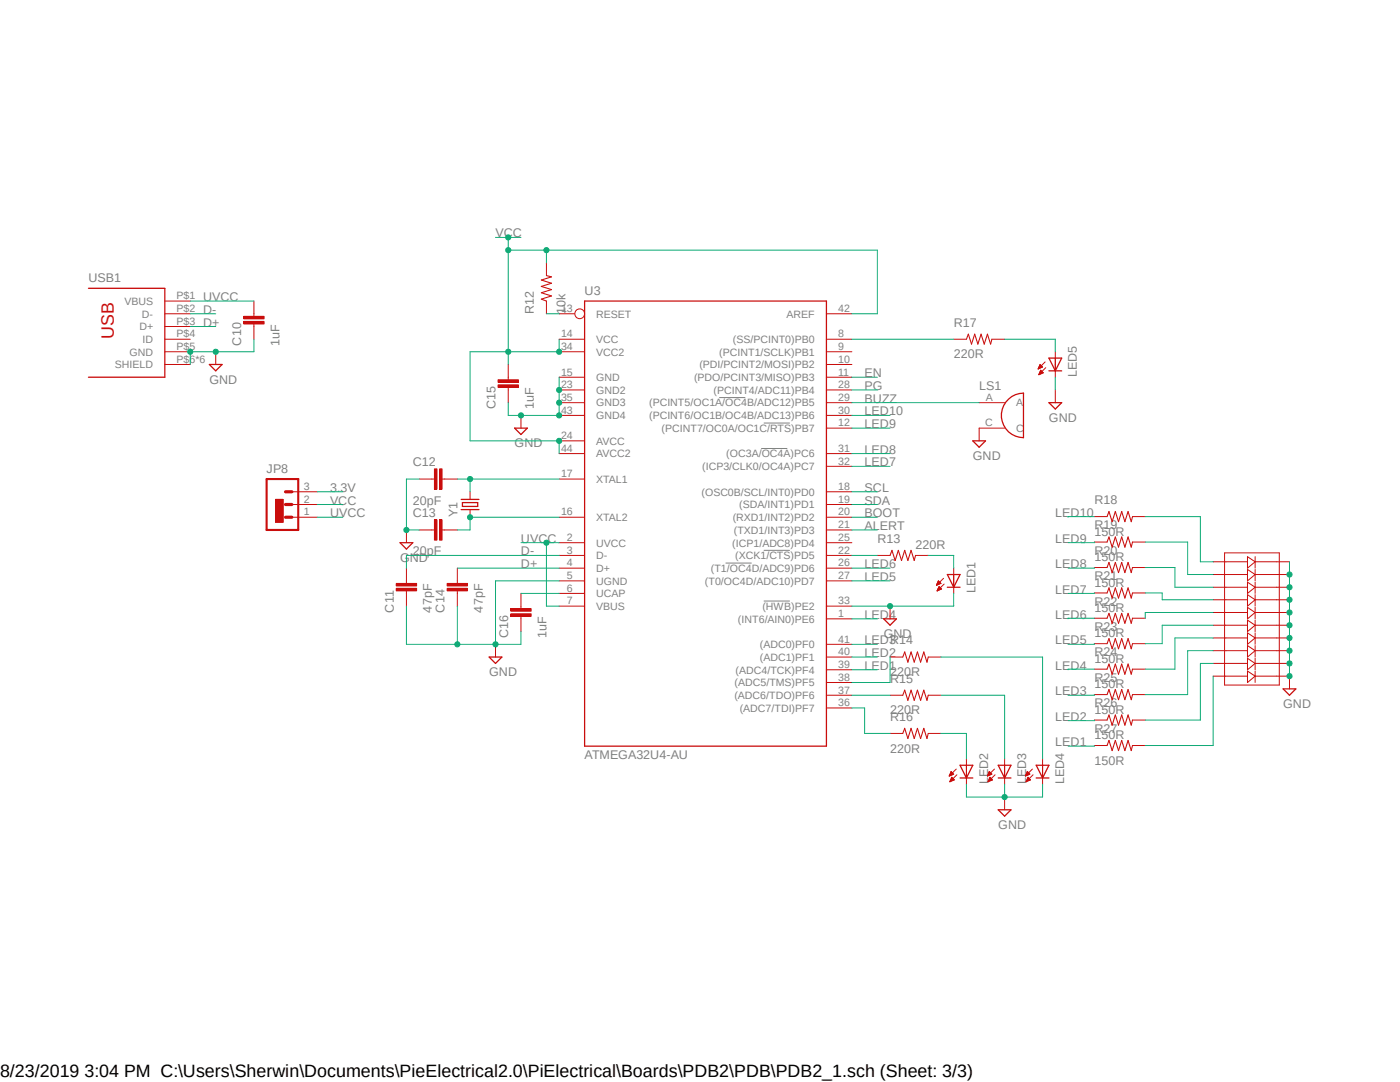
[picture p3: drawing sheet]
<svg xmlns="http://www.w3.org/2000/svg" width="279mm" height="216mm" viewBox="0 0 279 216" stroke-linecap="round" stroke-linejoin="round" font-family="sans-serif">
<path d="M17 44.8l245.4 121.2M262.4 44.8l-245.4 121.2" fill="none" stroke="#fff" stroke-width=".2"/>
<path d="M143.6 79.3h5.1M152 89.5h5.1M152.5 84.4h5.1M144.9 112.4h5M152.5 109.8h5.1M152.5 119.9h5.1" fill="none" stroke="#808080" stroke-width=".2"/>
<path d="M17.7 57.5h15.2v17.8h-15.2M41.8 72.7h2.5l-1.2 1.3zM116.7 60.1h48.2v88.8h-48.2zM92 99.7h3.6M92 101.7h3.6M92.3 100.3h3v.7h-3z" fill="none" stroke="#c90d0c" stroke-width=".25"/>
<g fill="none" stroke="#c90d0c" stroke-width=".2">
<path d="M32.9 62.6h5.1M32.9 67.7h5.1M32.9 70.2h5.1M32.9 72.7h5.1M32.9 60.1h5.1M32.9 65.2h5.1M43.1 70.2v2.5M111.6 62.6h3.1M111.6 67.7h5.1M111.6 70.2h5.1M111.6 75.3h5.1M111.6 77.8h5.1"/>
<path d="M164.9 62.6h5.1M164.9 67.7h5.1M164.9 70.2h5.1M164.9 75.3h5.1M164.9 77.8h5.1M164.9 72.7h5.1M86.2 95.6h.5M88.2 95.6h.5M93.8 98.1v1.6M111.6 80.3h5.1M111.6 82.9h5.1M111.6 88h5.1"/>
<path d="M111.6 90.5h5.1M111.6 95.6h5.1M164.9 80.3h5.1M164.9 82.9h5.1M164.9 90.5h5.1M164.9 85.4h5.1M164.9 93h5.1M164.9 98.1h5.1M93.8 101.7v1.5M111.6 103.2h5.1M111.6 108.3h5.1M111.6 110.8h5.1"/>
<path d="M111.6 113.4h5.1M111.6 115.9h5.1M111.6 118.4h5.1M164.9 103.2h5.1M164.9 108.3h5.1M164.9 110.8h5.1M164.9 113.4h5.1M164.9 115.9h5.1M164.9 100.7h5.1M164.9 105.7h5.1M111.6 120.9h5.1M164.9 120.9h5.1"/>
<path d="M164.9 123.5h5.1M164.9 128.6h5.1M164.9 131.1h5.1M164.9 133.6h5.1M164.9 136.2h5.1M164.9 138.7h5.1M164.9 141.3h5.1"/>
<circle cx="115.7" cy="62.6" r=".98"/>
</g>
<path d="M87.7 93.6h.5v4h-.5z" fill-rule="evenodd" fill="#c90d0c"/>
<path d="M87.7 93.6h.5v4h-.5z" fill="none" stroke="#c90d0c" stroke-width=".2"/>
<path d="M86.7 93.6h.5v4h-.5z" fill-rule="evenodd" fill="#c90d0c"/>
<path d="M83.7 95.6h2.5M86.7 93.6h.5v4h-.5zM88.7 95.6h2.6M86.2 105.7h.5M88.2 105.7h.5" fill="none" stroke="#c90d0c" stroke-width=".2"/>
<path d="M87.7 103.7h.5v4.1h-.5z" fill-rule="evenodd" fill="#c90d0c"/>
<path d="M87.7 103.7h.5v4.1h-.5z" fill="none" stroke="#c90d0c" stroke-width=".2"/>
<path d="M86.7 103.7h.5v4.1h-.5z" fill-rule="evenodd" fill="#c90d0c"/>
<path d="M101.4 75.3v.5M101.4 77.3v.5M81.1 105.7v2.6M83.7 105.7h2.5M86.7 103.7h.5v4.1h-.5zM88.7 105.7h2.6" fill="none" stroke="#c90d0c" stroke-width=".2"/>
<path d="M79.8 108.3h2.6l-1.3 1.3z" fill="none" stroke="#c90d0c" stroke-width=".25"/>
<path d="M99.4 75.8h4.1v.5h-4.1z" fill-rule="evenodd" fill="#c90d0c"/>
<path d="M99.4 75.8h4.1v.5h-4.1z" fill="none" stroke="#c90d0c" stroke-width=".2"/>
<path d="M99.4 76.8h4.1v.5h-4.1z" fill-rule="evenodd" fill="#c90d0c"/>
<path d="M109.1 52.5v2.5M50.7 62.6v.5M50.7 64.6v.6M99.4 76.8h4.1v.5h-4.1zM101.4 72.7v2.6M101.4 77.8v2.5M109.1 60.1v2.5" fill="none" stroke="#c90d0c" stroke-width=".2"/>
<path d="M109.1 55l1 .2-2.1 .7 2.1 .6-2.1 .6 2.1 .7-2.1 .6 2.1 .7-2.1 .6 1.1 .4" fill="none" stroke="#c90d0c" stroke-width=".21"/>
<path d="M48.6 63.1h4.1v.5h-4.1z" fill-rule="evenodd" fill="#c90d0c"/>
<path d="M48.6 63.1h4.1v.5h-4.1z" fill="none" stroke="#c90d0c" stroke-width=".2"/>
<path d="M48.6 64.1h4.1v.5h-4.1z" fill-rule="evenodd" fill="#c90d0c"/>
<path d="M48.6 64.1h4.1v.5h-4.1zM50.7 60.1v2.5M50.7 65.2v2.5M98.9 128.6v2.5M104 120.9v.6M104 123v.5" fill="none" stroke="#c90d0c" stroke-width=".2"/>
<path d="M97.6 131.1h2.6l-1.3 1.3z" fill="none" stroke="#c90d0c" stroke-width=".25"/>
<path d="M101.9 121.5h4.1v.5h-4.1z" fill-rule="evenodd" fill="#c90d0c"/>
<path d="M101.9 121.5h4.1v.5h-4.1z" fill="none" stroke="#c90d0c" stroke-width=".2"/>
<path d="M101.9 122.5h4.1v.5h-4.1z" fill-rule="evenodd" fill="#c90d0c"/>
<g fill="none" stroke="#c90d0c" stroke-width=".2">
<path d="M190.3 67.7h2.6M198 67.7h2.5M207.2 73.6h.1M207.3 73.5h.2M207.3 73.4h.4M207.3 73.3h.6M207.3 73.2h.8M207.3 74.8h.1M207.4 73.2h.6M207.4 74.7h.2M207.4 74.6h.4M207.4 73.1h.5"/>
<path d="M207.4 74.5h.6M207.5 73h.3M207.5 74.4h.7M207.5 72.9h.2M207.5 74.3h.6M207.6 72.8h.1M207.6 74.2h.4M207.6 74.1h.3M207.6 74h.3M207.7 74h.1M208.1 73.2l-.5-.5-.4 .9M208.1 73.2l-.9 .4"/>
<path d="M208.2 74.4l-.5-.5-.4 .9M208.2 74.4l-.9 .4M208.6 72.2l-1.4 1.4M208.7 73.4l-1.4 1.4M210.6 70.2v5.1M210.6 77.8v2.5M104 82.9v2.5M195.4 80.3h5.1M200.5 85.4h-5.1v2.6M81.1 115.9v.5M81.1 117.9v.5M104 118.4v2.5"/>
<path d="M175.1 110.8h2.5M182.7 110.8h2.6M186.9 116.8h.1M186.9 116.7h.2M187 116.6h.3M187 116.5h.5M187 116.4h.7M187 117.9h.1M187.1 116.3h.6M187.1 117.8h.1M187.1 117.7h.4M187.1 116.2h.5"/>
<path d="M187.1 117.6h.6M187.2 116.1h.3M187.2 117.6h.6M187.2 116h.2M187.2 117.5h.6M187.2 116h.1M187.2 117.4h.5M187.3 115.9l.5 .5-.9 .4zM187.3 117.3h.4M187.3 117.2h.3M187.4 117.1h.1M187.4 117.1l.5 .4-.9 .4z"/>
<path d="M188.3 115.4l-1.4 1.4M188.4 116.5l-1.4 1.4M190.3 113.4v5M218.4 103.1h2.5M218.4 108.2h2.5M218.4 113.2h2.5M218.4 118.3h2.5M226 103.1h2.6M226 108.2h2.6M226 113.2h2.6M226 118.3h2.6M242.1 112.1h6.9"/>
<path d="M242.1 114.6h6.9M242.1 117.2h6.9M242.1 119.7h6.9M244.4 110.3h10.9v26.4h-10.9zM249 111.1l1.5 1-1.5 1.3zM249 113.6l1.5 1-1.5 1.3zM249 116.2l1.5 1-1.5 1.2zM249 118.7l1.5 1-1.5 1.2zM250.5 112.1h6.8M250.5 111.1v2.3M250.5 113.6v2.3M250.5 116.2v2.2"/>
<path d="M250.5 118.7v2.2M250.5 114.6h6.8M250.5 117.2h6.8M250.5 119.7h6.8M101.9 122.5h4.1v.5h-4.1zM104 123.5v2.5M177.6 120.9v2.6M177.6 131.1h2.6M177.6 138.7h2.6M185.3 131.1h2.5M185.3 138.7h2.5M218.4 123.4h2.5"/>
<path d="M218.4 128.4h2.5M218.4 133.5h2.5M218.4 138.6h2.5M226 123.4h2.6M226 128.4h2.6M226 133.5h2.6M226 138.6h2.6M242.1 122.2h6.9M242.1 124.8h6.9M242.1 127.3h6.9M242.1 129.8h6.9M242.1 132.4h6.9"/>
<path d="M242.1 134.9h6.9M249 121.2l1.5 1-1.5 1.3zM249 123.7l1.5 1.1-1.5 1.2zM249 126.3l1.5 1-1.5 1.3zM249 128.8l1.5 1-1.5 1.3zM249 131.4l1.5 1-1.5 1.2zM249 133.9l1.5 1-1.5 1.3zM250.5 121.2v2.3M250.5 123.7v2.3M250.5 126.3v2.3M250.5 128.8v2.3M250.5 131.4v2.2"/>
<path d="M250.5 133.9v2.3M250.5 122.2h6.8M250.5 124.8h6.8M250.5 127.3h6.8M250.5 129.8h6.8M250.5 132.4h6.8M250.5 134.9h6.8v2.6M177.6 146.3h2.6M185.3 146.3h2.5M189.4 154.8h.2M189.5 154.7h.3M189.5 154.6h.5"/>
<path d="M189.6 154.5h.6M189.6 155.9h.1M189.6 154.4h.6M189.6 155.8h.3M189.7 154.3h.5M189.7 155.7h.4M189.7 154.2h.4M189.7 155.7h.6M189.7 154.1h.3M189.7 155.6h.7M189.8 154.1h.1M189.8 154h.1"/>
<path d="M189.8 155.5h.5M189.8 154l-.4 .9M189.8 154l.5 .5-.9 .4M189.8 155.4h.4M189.9 155.3h.2M189.9 155.2h.1M189.9 155.1h.1M189.9 155.1l-.3 .9M189.9 155.1l.6 .5-.9 .4M190.8 153.5l-1.4 1.4M191 154.6l-1.4 1.4M192.9 151.4v5.1"/>
<path d="M197.1 154.8h.1M197.1 154.7h.3M197.1 154.6h.6M197.2 154.5h.6M197.2 155.9h.1M197.2 154.4h.7M197.2 155.8h.3M197.3 154.3h.5M197.3 155.7h.4M197.3 154.2h.4M197.3 155.7h.7M197.4 154.1h.2"/>
<path d="M197.4 155.6h.6M197.4 154.1h.1M197.4 154h.1M197.4 155.5h.6M197.4 155.4h.4M197.4 155.3h.3M197.4 154l-.3 .9M197.4 154l.6 .5-.9 .4M197.5 155.2h.2M197.5 155.1h.1M197.6 155.1l-.4 .9M197.6 155.1l.5 .5-.9 .4"/>
<path d="M198.5 153.5l-1.4 1.4M198.6 154.6l-1.4 1.4M200.5 151.4v5.1M200.5 159v2.6M204.7 154.8h.2M204.7 154.7h.4M204.8 154.6h.4M204.8 154.5h.6M204.8 155.9h.1M204.9 154.4h.6M204.9 155.8h.2M204.9 154.3h.5"/>
<path d="M204.9 155.7h.5M204.9 154.2h.4M204.9 155.7h.7M205 154.1h.2M205 154.1h.1M205 155.6h.7M205 154h.1M205 155.5h.5M205 154l-.4 .9M205 154l.5 .5-.9 .4M205.1 155.4h.3M205.1 155.3h.3"/>
<path d="M205.1 155.2h.2M205.1 155.1h.1M205.1 155.1l-.3 .9M205.1 155.1l.6 .5-.9 .4M206 153.5l-1.4 1.4M206.2 154.6l-1.4 1.4M208.1 151.4v5.1M218.4 143.7h2.5M218.4 148.8h2.5M226 143.7h2.6M226 148.8h2.6"/>
</g>
<g fill="none" stroke="#c90d0c" stroke-width=".25">
<path d="M201.3 79.6a4.3 4.3 0 0 1 3-1.2v8.9a4.4 4.4 0 0 1-4.1-2.8 4.4 4.4 0 0 1 1.1-4.9zM209.3 71.5h2.6l-1.3 2.5zM209.3 74h2.6M102.7 85.4h2.5l-1.2 1.3zM194.1 88h2.6l-1.3 1.2zM209.3 80.3h2.6l-1.3 1.3zM189.1 114.6h2.5l-1.3 2.6zM189.1 117.2h2.5M176.4 123.5h2.5l-1.3 1.3zM256.1 137.5h2.5l-1.3 1.2zM191.6 152.7h2.5l-1.2 2.5zM191.6 155.2h2.5"/>
<path d="M199.2 155.2h2.6M199.2 152.7h2.6l-1.3 2.5zM206.8 155.2h2.5M206.8 152.7h2.5l-1.2 2.5zM199.2 161.6h2.6l-1.3 1.3z"/>
</g>
<g fill="none" stroke="#c90d0c" stroke-width=".21">
<path d="M192.9 67.7l.4-1 .6 2 .6-2 .7 2 .6-2 .6 2 .7-2 .6 2 .3-1M177.6 110.8l.4-1 .6 2 .7-2 .6 2 .7-2 .6 2 .6-2 .7 2 .2-1M220.9 103.1l.4-1 .7 2 .6-2 .6 2 .7-2 .6 2 .6-2 .7 2 .2-1M220.9 108.2l.4-1.1 .7 2.1 .6-2.1 .6 2.1 .7-2.1 .6 2.1 .6-2.1 .7 2.1 .2-1M220.9 113.2l.4-1 .7 2.1 .6-2.1 .6 2.1 .7-2.1 .6 2.1 .6-2.1 .7 2.1 .2-1.1M220.9 118.3l.4-1 .7 2 .6-2 .6 2 .7-2 .6 2 .6-2 .7 2 .2-1M180.2 131.1l.4-1 .6 2 .6-2 .7 2 .6-2 .6 2 .7-2 .6 2 .3-1M180.2 138.7l.4-1 .6 2 .6-2 .7 2 .6-2 .6 2 .7-2 .6 2 .3-1M220.9 123.4l.4-1 .7 2 .6-2 .6 2 .7-2 .6 2 .6-2 .7 2 .2-1M220.9 128.4l.4-1 .7 2.1 .6-2.1 .6 2.1 .7-2.1 .6 2.1 .6-2.1 .7 2.1 .2-1.1M220.9 133.5l.4-1 .7 2 .6-2 .6 2 .7-2 .6 2 .6-2 .7 2 .2-1M220.9 138.6l.4-1 .7 2 .6-2 .6 2 .7-2 .6 2 .6-2 .7 2 .2-1"/>
<path d="M180.2 146.3l.4-1 .6 2.1 .6-2.1 .7 2.1 .6-2.1 .6 2.1 .7-2.1 .6 2.1 .3-1.1M220.9 143.7l.4-1 .7 2 .6-2 .6 2 .7-2 .6 2 .6-2 .7 2 .2-1M220.9 148.8l.4-1.1 .7 2.1 .6-2.1 .6 2.1 .7-2.1 .6 2.1 .6-2.1 .7 2.1 .2-1"/>
</g>
<path d="M79.1 116.4h4v.5h-4z" fill-rule="evenodd" fill="#c90d0c"/>
<path d="M79.1 116.4h4v.5h-4z" fill="none" stroke="#c90d0c" stroke-width=".2"/>
<path d="M79.1 117.4h4v.5h-4z" fill-rule="evenodd" fill="#c90d0c"/>
<path d="M79.1 117.4h4v.5h-4zM81.1 113.4v2.5M81.1 118.4v2.5M91.3 115.9v.5M91.3 117.9v.5" fill="none" stroke="#c90d0c" stroke-width=".2"/>
<path d="M89.2 116.4h4.1v.5h-4.1z" fill-rule="evenodd" fill="#c90d0c"/>
<path d="M89.2 116.4h4.1v.5h-4.1z" fill="none" stroke="#c90d0c" stroke-width=".2"/>
<path d="M89.2 117.4h4.1v.5h-4.1z" fill-rule="evenodd" fill="#c90d0c"/>
<g fill="none" stroke="#c90d0c" stroke-width=".2">
<path d="M55 99.7h1.5v4.5h-1.5zM55 99.9h1.5M55 99.8h1.5M55 99.7h1.5M58.3 98.1h5M55 103.2h1.5M55 100.7h1.5M55 104.1h1.5M55 104h1.5M55 103.9h1.5M55 103.8h1.5M55 103.7h1.5"/>
<path d="M55 103.6h1.5M55 103.5h1.5M55 103.4h1.5M55 103.3h1.5M55 103.1h1.5M55 103h1.5M55 102.9h1.5M55 102.8h1.5M55 102.7h1.5M55 102.6h1.5M55 102.5h1.5M55 102.4h1.5"/>
<path d="M55 102.3h1.5M55 102.2h1.5M55 102.1h1.5M55 102h1.5M55 101.9h1.5M55 101.8h1.5M55 101.7h1.5M55 101.6h1.5M55 101.5h1.5M55 101.4h1.5M55 101.3h1.5M55 101.2h1.5"/>
<path d="M55 101.1h1.5M55 101h1.5M55 100.9h1.5M55 100.8h1.5M55 100.6h1.5M55 100.5h1.5M55 100.4h1.5M55 100.3h1.5M55 100.2h1.5M55 100.1h1.5M55 100h1.5M58.3 103.2h5"/>
<path d="M58.3 100.7h5M89.2 117.4h4.1v.5h-4.1zM91.3 113.4v2.5M91.3 118.4v2.5"/>
</g>
<path d="M53.2 95.6h6.3v10.1h-6.3z" fill="none" stroke="#c90d0c" stroke-width=".42"/>
<path d="M57 98.1h1.3M57 100.7h1.3M57 103.2h1.3" fill="none" stroke="#c90d0c" stroke-width=".64"/>
<path d="M38 62.6h5.1M38 65.2h5.1M38 60.1h12.7M91.3 113.4h20.3M104 108.3h7.6M109.1 108.3v12.6h2.5M111.6 110.8h-30.5v2.6" fill="none" stroke="#0dab76" stroke-width=".2"/>
<circle cx="109" cy="108.3" r=".51" fill="#0dab76"/>
<g fill="none" stroke="#0dab76" stroke-width=".2">
<path d="M43.1 70.2h-5.1v2.5M63.3 103.2h5.1"/>
<circle cx="109" cy="108.3" r=".51"/>
</g>
<circle cx="38" cy="70.2" r=".51" fill="#0dab76"/>
<g fill="none" stroke="#0dab76" stroke-width=".2">
<path d="M43.1 70.2h7.6"/>
<circle cx="38" cy="70.2" r=".51"/>
</g>
<circle cx="43" cy="70.2" r=".51" fill="#0dab76"/>
<g fill="none" stroke="#0dab76" stroke-width=".2">
<path d="M50.7 67.7v2.5M83.7 95.6h-2.6v10.1h2.6"/>
<circle cx="43" cy="70.2" r=".51"/>
</g>
<circle cx="81.1" cy="105.7" r=".51" fill="#0dab76"/>
<g fill="none" stroke="#0dab76" stroke-width=".2">
<path d="M111.6 115.9h-12.7v12.7h5.1v-2.6"/>
<circle cx="81.1" cy="105.7" r=".51"/>
</g>
<circle cx="98.9" cy="128.6" r=".51" fill="#0dab76"/>
<g fill="none" stroke="#0dab76" stroke-width=".2">
<path d="M81.1 120.9v7.7h17.8M91.3 120.9v7.7"/>
<circle cx="98.9" cy="128.6" r=".51"/>
</g>
<circle cx="91.3" cy="128.6" r=".51" fill="#0dab76"/>
<g fill="none" stroke="#0dab76" stroke-width=".2">
<path d="M190.3 118.4v2.5h-20.3"/>
<circle cx="91.3" cy="128.6" r=".51"/>
</g>
<circle cx="177.6" cy="120.9" r=".51" fill="#0dab76"/>
<g fill="none" stroke="#0dab76" stroke-width=".2">
<path d="M257.3 112.1v5.1"/>
<circle cx="177.6" cy="120.9" r=".51"/>
</g>
<circle cx="257.3" cy="114.6" r=".51" fill="#0dab76"/>
<g fill="none" stroke="#0dab76" stroke-width=".2">
<path d="M257.3 117.2v2.5"/>
<circle cx="257.3" cy="114.6" r=".51"/>
</g>
<circle cx="257.3" cy="117.2" r=".51" fill="#0dab76"/>
<g fill="none" stroke="#0dab76" stroke-width=".2">
<path d="M257.3 119.7v2.5"/>
<circle cx="257.3" cy="117.2" r=".51"/>
</g>
<circle cx="257.3" cy="119.7" r=".51" fill="#0dab76"/>
<g fill="none" stroke="#0dab76" stroke-width=".2">
<path d="M257.3 122.2v2.6"/>
<circle cx="257.3" cy="119.7" r=".51"/>
</g>
<circle cx="257.3" cy="122.2" r=".51" fill="#0dab76"/>
<g fill="none" stroke="#0dab76" stroke-width=".2">
<path d="M257.3 124.8v2.5"/>
<circle cx="257.3" cy="122.2" r=".51"/>
</g>
<circle cx="257.3" cy="124.8" r=".51" fill="#0dab76"/>
<g fill="none" stroke="#0dab76" stroke-width=".2">
<path d="M257.3 127.3v2.5"/>
<circle cx="257.3" cy="124.8" r=".51"/>
</g>
<circle cx="257.3" cy="127.3" r=".51" fill="#0dab76"/>
<g fill="none" stroke="#0dab76" stroke-width=".2">
<path d="M257.3 129.8v2.6"/>
<circle cx="257.3" cy="127.3" r=".51"/>
</g>
<circle cx="257.3" cy="129.8" r=".51" fill="#0dab76"/>
<g fill="none" stroke="#0dab76" stroke-width=".2">
<path d="M257.3 132.4v2.5"/>
<circle cx="257.3" cy="129.8" r=".51"/>
</g>
<circle cx="257.3" cy="132.4" r=".51" fill="#0dab76"/>
<circle cx="257.3" cy="132.4" r=".51" fill="none" stroke="#0dab76" stroke-width=".2"/>
<circle cx="257.3" cy="134.9" r=".51" fill="#0dab76"/>
<g fill="none" stroke="#0dab76" stroke-width=".2">
<path d="M210.6 75.3v2.5M192.9 156.5v2.5h15.2v-2.5M200.5 156.5v2.5"/>
<circle cx="257.3" cy="134.9" r=".51"/>
</g>
<circle cx="200.5" cy="159" r=".51" fill="#0dab76"/>
<g fill="none" stroke="#0dab76" stroke-width=".2">
<path d="M111.6 75.3v5"/>
<circle cx="200.5" cy="159" r=".51"/>
</g>
<circle cx="111.6" cy="77.8" r=".51" fill="#0dab76"/>
<g fill="none" stroke="#0dab76" stroke-width=".2">
<path d="M111.6 80.3v2.6"/>
<circle cx="111.6" cy="77.8" r=".51"/>
</g>
<circle cx="111.6" cy="80.3" r=".51" fill="#0dab76"/>
<g fill="none" stroke="#0dab76" stroke-width=".2">
<path d="M101.4 80.3v2.6h10.2"/>
<circle cx="111.6" cy="80.3" r=".51"/>
</g>
<circle cx="111.6" cy="82.9" r=".51" fill="#0dab76"/>
<circle cx="111.6" cy="82.9" r=".51" fill="none" stroke="#0dab76" stroke-width=".2"/>
<circle cx="104" cy="82.9" r=".51" fill="#0dab76"/>
<g fill="none" stroke="#0dab76" stroke-width=".2">
<path d="M111.6 67.7v2.5h-10.2M63.3 98.1h5.1"/>
<circle cx="104" cy="82.9" r=".51"/>
</g>
<circle cx="111.6" cy="70.2" r=".51" fill="#0dab76"/>
<g fill="none" stroke="#0dab76" stroke-width=".2">
<path d="M98.9 47.4h2.5v25.3"/>
<circle cx="111.6" cy="70.2" r=".51"/>
</g>
<circle cx="101.4" cy="70.2" r=".51" fill="#0dab76"/>
<g fill="none" stroke="#0dab76" stroke-width=".2">
<path d="M101.4 47.4h2.6"/>
<circle cx="101.4" cy="70.2" r=".51"/>
</g>
<circle cx="101.4" cy="47.4" r=".51" fill="#0dab76"/>
<g fill="none" stroke="#0dab76" stroke-width=".2">
<path d="M101.4 49.9h7.7v2.6"/>
<circle cx="101.4" cy="47.4" r=".51"/>
</g>
<circle cx="101.4" cy="49.9" r=".51" fill="#0dab76"/>
<g fill="none" stroke="#0dab76" stroke-width=".2">
<path d="M93.8 70.2v17.8h17.8v2.5"/>
<circle cx="101.4" cy="49.9" r=".51"/>
</g>
<circle cx="111.6" cy="88" r=".51" fill="#0dab76"/>
<g fill="none" stroke="#0dab76" stroke-width=".2">
<path d="M109.1 49.9h66v12.7h-5.1M93.8 70.2h7.6"/>
<circle cx="111.6" cy="88" r=".51"/>
</g>
<circle cx="109" cy="49.9" r=".51" fill="#0dab76"/>
<g fill="none" stroke="#0dab76" stroke-width=".2">
<path d="M91.3 95.6h20.3M93.8 95.6v2.5M63.3 100.7h5.1"/>
<circle cx="109" cy="49.9" r=".51"/>
</g>
<circle cx="93.8" cy="95.6" r=".51" fill="#0dab76"/>
<g fill="none" stroke="#0dab76" stroke-width=".2">
<path d="M111.6 103.2h-17.8v2.5"/>
<circle cx="93.8" cy="95.6" r=".51"/>
</g>
<circle cx="93.8" cy="103.2" r=".51" fill="#0dab76"/>
<g fill="none" stroke="#0dab76" stroke-width=".2">
<path d="M109.1 62.6h2.5M170 77.8h5.1M170 67.7h20.3M170 75.3h5.1M200.5 67.7h10.1v2.5M170 98.1h5.1M170 80.3h25.4M170 82.9h7.6M170 85.4h7.6M170 90.5h7.6M170 93h7.6M91.3 105.7h2.5"/>
<path d="M104 118.4h7.6M170 105.7h5.1M170 100.7h5.1M170 103.2h5.1M170 113.4h7.6M170 115.9h7.6M170 110.8h5.1M185.3 110.8h5v2.6M218.4 118.3l-5.3 .1M218.4 103.1h-5.3v.1M218.4 108.2v.1h-5.3M218.4 113.2v.2h-5.3"/>
<path d="M228.6 103.1h11v9h2.5M228.6 108.2h8.4v6.4h5.1M228.6 113.2h5.9v4h7.6M228.6 118.3h3.3v1.4h10.2M170 128.6h5.1M170 123.5h5.1M170 138.7h7.6M170 131.1h5.1M170 133.6h5.1M177.6 131.1v5.1h-7.6M187.8 138.7h12.7v12.7M187.8 131.1h20.3v20.3"/>
<path d="M218.4 133.5h-5.3v.1M218.4 123.4h-5.3v.1M218.4 128.4v.2h-5.3M218.4 138.6v.1h-5.3M242.1 132.4h-2.5v11.3h-11M242.1 129.8h-5.1v8.8h-8.4M242.1 127.3h-7.6v6.2h-5.9M242.1 124.8h-10.2v3.6h-3.3M242.1 122.2h-13.5v1.2M242.1 134.9v13.9h-13.5M170 141.3h2.6v5h5M187.8 146.3h5.1v5.1"/>
<path d="M218.4 143.7v.1h-5.3M218.4 148.8v.1h-5.3"/>
<circle cx="93.8" cy="103.2" r=".51"/>
</g>
<text font-size="3.6" fill="#c90d0c" x="22.7" y="67.7" transform="rotate(-90 22.7 67.7)">USB</text>
<text font-size="3.6" x="0" y="214.9">8/23/2019 3:04 PM C:\Users\Sherwin\Documents\PieElectrical2.0\PiElectrical\Boards\PDB2\PDB\PDB2_1.sch (Sheet: 3/3)</text>
<g font-size="2.5" fill="#808080">
<text x="98.9" y="47.4">VCC</text>
<text x="17.7" y="56.3">USB1</text>
<text x="116.7" y="58.8">U3</text>
<text x="40.5" y="62.6">D-</text>
<text x="40.5" y="65.2">D+</text>
<text x="40.5" y="60.1">UVCC</text>
<text x="106.5" y="62.6" transform="rotate(-90 106.5 62.6)">R12</text>
<text x="112.9" y="62.6" transform="rotate(-90 112.9 62.6)">10k</text>
<text x="190.3" y="65.2">R17</text>
<text x="48.1" y="69" transform="rotate(-90 48.1 69)">C10</text>
<text x="55.8" y="69" transform="rotate(-90 55.8 69)">1uF</text>
<text x="190.3" y="71.5">220R</text>
<text x="41.8" y="76.5">GND</text>
<text x="172.6" y="77.8">PG</text>
<text x="172.6" y="75.3">EN</text>
<text x="195.4" y="77.8">LS1</text>
<text x="214.9" y="75.2" transform="rotate(-90 214.9 75.2)">LED5</text>
<text x="98.9" y="81.6" transform="rotate(-90 98.9 81.6)">C15</text>
<text x="106.5" y="81.6" transform="rotate(-90 106.5 81.6)">1uF</text>
<text x="172.6" y="80.3">BUZZ</text>
<text x="172.6" y="82.9">LED10</text>
<text x="102.7" y="89.2">GND</text>
<text x="172.6" y="85.4">LED9</text>
<text x="209.3" y="84.2">GND</text>
<text x="53.2" y="94.3">JP8</text>
<text x="82.4" y="93.1">C12</text>
<text x="172.6" y="90.5">LED8</text>
<text x="172.6" y="93.1">LED7</text>
<text x="194.1" y="91.8">GND</text>
<text x="65.9" y="98.1">3.3V</text>
<text x="65.9" y="100.7">VCC</text>
<text x="82.4" y="100.7">20pF</text>
<text x="172.5" y="100.7">SDA</text>
<text x="172.6" y="98.1">SCL</text>
<text x="218.4" y="100.5">R18</text>
<text x="65.9" y="103.2">UVCC</text>
<text x="82.4" y="103.2">C13</text>
<text x="91.3" y="103.2" transform="rotate(-90 91.3 103.2)">Y1</text>
<text x="172.6" y="103.2">BOOT</text>
<text x="172.6" y="105.7">ALERT</text>
<text x="210.6" y="103.2">LED10</text>
<text x="218.4" y="106.9">150R</text>
<text x="218.4" y="105.6">R19</text>
<text x="79.8" y="112.1">GND</text>
<text x="82.4" y="110.8">20pF</text>
<text x="104" y="110.8">D-</text>
<text x="104" y="113.4">D+</text>
<text x="104" y="108.3">UVCC</text>
<text x="172.6" y="113.4">LED6</text>
<text x="175.1" y="108.3">R13</text>
<text x="182.7" y="109.6">220R</text>
<text x="210.6" y="108.3">LED9</text>
<text x="210.6" y="113.4">LED8</text>
<text x="218.4" y="112">150R</text>
<text x="218.4" y="110.7">R20</text>
<text x="172.6" y="115.9">LED5</text>
<text x="194.7" y="118.4" transform="rotate(-90 194.7 118.4)">LED1</text>
<text x="210.6" y="118.5">LED7</text>
<text x="218.4" y="117.1">150R</text>
<text x="218.4" y="115.8">R21</text>
<text x="78.6" y="122.2" transform="rotate(-90 78.6 122.2)">C11</text>
<text x="86.2" y="122.2" transform="rotate(-90 86.2 122.2)">47pF</text>
<text x="88.7" y="122.2" transform="rotate(-90 88.7 122.2)">C14</text>
<text x="96.4" y="122.2" transform="rotate(-90 96.4 122.2)">47pF</text>
<text x="172.6" y="123.5">LED4</text>
<text x="210.6" y="123.5">LED6</text>
<text x="218.4" y="122.1">150R</text>
<text x="218.4" y="120.9">R22</text>
<text x="218.4" y="125.9">R23</text>
<text x="101.4" y="127.3" transform="rotate(-90 101.4 127.3)">C16</text>
<text x="109.1" y="127.3" transform="rotate(-90 109.1 127.3)">1uF</text>
<text x="172.6" y="128.6">LED3</text>
<text x="172.6" y="131.1">LED2</text>
<text x="176.4" y="127.3">GND</text>
<text x="177.6" y="128.6">R14</text>
<text x="210.6" y="128.6">LED5</text>
<text x="218.4" y="127.2">150R</text>
<text x="218.4" y="131">R24</text>
<text x="97.6" y="134.9">GND</text>
<text x="172.6" y="133.6">LED1</text>
<text x="177.6" y="134.9">220R</text>
<text x="177.6" y="136.2">R15</text>
<text x="210.6" y="133.6">LED4</text>
<text x="218.4" y="132.3">150R</text>
<text x="218.4" y="137.3">150R</text>
<text x="218.4" y="136.1">R25</text>
<text x="177.6" y="142.5">220R</text>
<text x="177.6" y="143.8">R16</text>
<text x="210.6" y="138.7">LED3</text>
<text x="210.6" y="143.8">LED2</text>
<text x="218.4" y="142.4">150R</text>
<text x="218.4" y="141.1">R26</text>
<text x="256.1" y="141.3">GND</text>
<text x="210.6" y="148.9">LED1</text>
<text x="218.4" y="147.5">150R</text>
<text x="218.4" y="146.2">R27</text>
<text x="116.7" y="151.4">ATMEGA32U4-AU</text>
<text x="177.6" y="150.2">220R</text>
<text x="218.4" y="152.6">150R</text>
<text x="197.2" y="156.4" transform="rotate(-90 197.2 156.4)">LED2</text>
<text x="204.8" y="156.4" transform="rotate(-90 204.8 156.4)">LED3</text>
<text x="212.4" y="156.4" transform="rotate(-90 212.4 156.4)">LED4</text>
<text x="199.2" y="165.4">GND</text>
</g>
<g font-size="2.1" fill="#808080">
<text x="35.2" y="59.7">P$1</text>
<text x="24.9" y="60.8">VBUS</text>
<text x="27.8" y="65.9">D+</text>
<text x="28.3" y="63.4">D-</text>
<text x="35.2" y="62.2">P$2</text>
<text x="35.2" y="64.8">P$3</text>
<text x="112" y="62.2">13</text>
<text x="119" y="63.4">RESET</text>
<text x="157" y="63.4">AREF</text>
<text x="167.3" y="62.2">42</text>
<text x="25.9" y="71">GND</text>
<text x="28.4" y="68.5">ID</text>
<text x="35.2" y="67.3">P$4</text>
<text x="35.2" y="69.8">P$5</text>
<text x="112" y="67.3">14</text>
<text x="112" y="69.8">34</text>
<text x="119" y="68.5">VCC</text>
<text x="119" y="71">VCC2</text>
<text x="143.6" y="71">(PCINT1/SCLK)PB1</text>
<text x="146.3" y="68.5">(SS/PCINT0)PB0</text>
<text x="167.3" y="67.3">8</text>
<text x="167.3" y="69.8">9</text>
<text x="22.9" y="73.5">SHIELD</text>
<text x="35.2" y="72.4">P$6*6</text>
<text x="112" y="74.9">15</text>
<text x="112" y="77.5">23</text>
<text x="119" y="76">GND</text>
<text x="138.5" y="76">(PDO/PCINT3/MISO)PB3</text>
<text x="139.6" y="73.5">(PDI/PCINT2/MOSI)PB2</text>
<text x="167.3" y="72.4">10</text>
<text x="167.3" y="74.9">11</text>
<text x="167.3" y="77.5">28</text>
<text x="112" y="80">35</text>
<text x="112" y="82.5">43</text>
<text x="119" y="78.6">GND2</text>
<text x="119" y="81.1">GND3</text>
<text x="119" y="83.7">GND4</text>
<text x="129.5" y="81.1">(PCINT5/OC1A/OC4B/ADC12)PB5</text>
<text x="129.5" y="83.7">(PCINT6/OC1B/OC4B/ADC13)PB6</text>
<text x="142.4" y="78.6">(PCINT4/ADC11)PB4</text>
<text x="167.3" y="80">29</text>
<text x="167.3" y="82.5">30</text>
<text x="196.7" y="80">A</text>
<text x="202.8" y="81.1">A</text>
<text x="112" y="87.6">24</text>
<text x="119" y="88.7">AVCC</text>
<text x="132" y="86.2">(PCINT7/OC0A/OC1C/RTS)PB7</text>
<text x="167.3" y="85.1">12</text>
<text x="196.6" y="85.1">C</text>
<text x="202.8" y="86.2">C</text>
<text x="112" y="90.2">44</text>
<text x="112" y="95.2">17</text>
<text x="119" y="91.3">AVCC2</text>
<text x="140.1" y="93.8">(ICP3/CLK0/OC4A)PC7</text>
<text x="144.9" y="91.3">(OC3A/OC4A)PC6</text>
<text x="167.3" y="90.2">31</text>
<text x="167.3" y="92.7">32</text>
<text x="60.6" y="100.3">2</text>
<text x="60.6" y="97.8">3</text>
<text x="119" y="96.4">XTAL1</text>
<text x="140" y="98.9">(OSC0B/SCL/INT0)PD0</text>
<text x="147.5" y="101.4">(SDA/INT1)PD1</text>
<text x="167.3" y="97.8">18</text>
<text x="167.3" y="100.3">19</text>
<text x="60.6" y="102.8">1</text>
<text x="112" y="102.8">16</text>
<text x="113.2" y="107.9">2</text>
<text x="119" y="104">XTAL2</text>
<text x="146.2" y="104">(RXD1/INT2)PD2</text>
<text x="146.4" y="106.5">(TXD1/INT3)PD3</text>
<text x="167.3" y="102.8">20</text>
<text x="167.3" y="105.4">21</text>
<text x="167.3" y="107.9">25</text>
<text x="113.2" y="110.4">3</text>
<text x="113.2" y="113">4</text>
<text x="119" y="109.1">UVCC</text>
<text x="119" y="111.6">D-</text>
<text x="146.1" y="109.1">(ICP1/ADC8)PD4</text>
<text x="146.7" y="111.6">(XCK1/CTS)PD5</text>
<text x="167.3" y="110.4">22</text>
<text x="167.3" y="113">26</text>
<text x="113.2" y="115.5">5</text>
<text x="113.2" y="118.1">6</text>
<text x="119" y="114.1">D+</text>
<text x="119" y="116.7">UGND</text>
<text x="119" y="119.2">UCAP</text>
<text x="140.7" y="116.7">(T0/OC4D/ADC10)PD7</text>
<text x="141.9" y="114.1">(T1/OC4D/ADC9)PD6</text>
<text x="167.3" y="115.5">27</text>
<text x="113.2" y="120.6">7</text>
<text x="119" y="121.7">VBUS</text>
<text x="147.3" y="124.2">(INT6/AIN0)PE6</text>
<text x="152.1" y="121.7">(HWB)PE2</text>
<text x="167.3" y="120.6">33</text>
<text x="167.3" y="123.1">1</text>
<text x="151.6" y="129.3">(ADC0)PF0</text>
<text x="151.6" y="131.9">(ADC1)PF1</text>
<text x="167.3" y="128.2">41</text>
<text x="167.3" y="130.8">40</text>
<text x="146.6" y="136.9">(ADC5/TMS)PF5</text>
<text x="146.8" y="134.4">(ADC4/TCK)PF4</text>
<text x="167.3" y="133.3">39</text>
<text x="167.3" y="135.8">38</text>
<text x="146.6" y="139.5">(ADC6/TDO)PF6</text>
<text x="147.6" y="142">(ADC7/TDI)PF7</text>
<text x="167.3" y="138.4">37</text>
<text x="167.3" y="140.9">36</text>
</g>
</svg>
